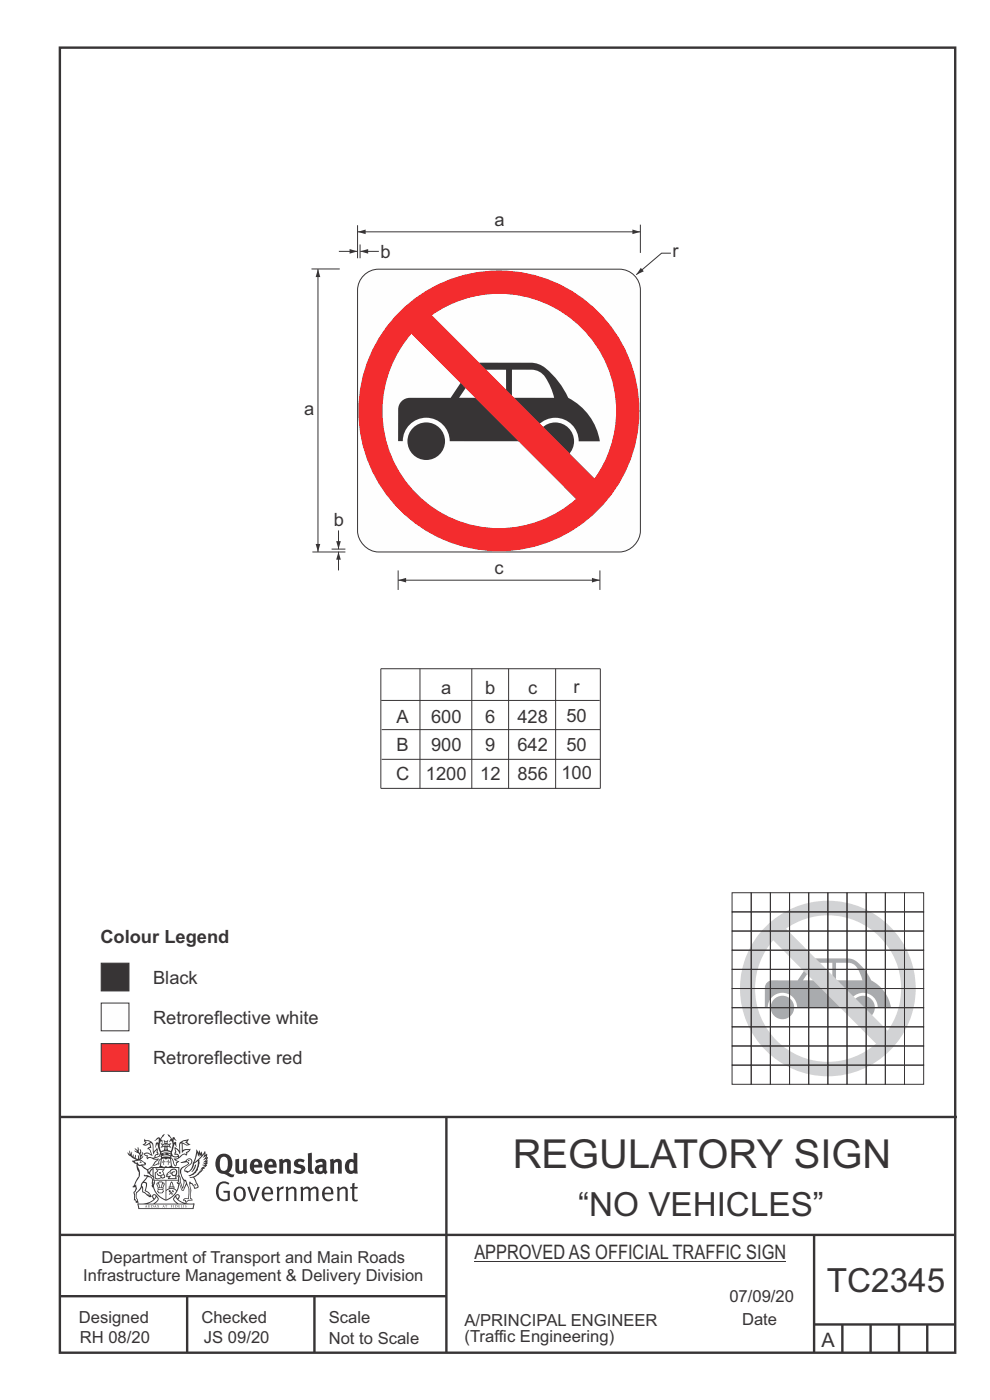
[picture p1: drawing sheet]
<svg xmlns="http://www.w3.org/2000/svg" width="210mm" height="297mm" viewBox="0 0 210 297" stroke-linecap="round" stroke-linejoin="round" font-family="sans-serif">
<g fill="none" stroke="#373435" stroke-width=".51">
<path d="M12.7 10.1h189.9v276.9h-189.9zM12.7 237h190.3M94.7 236.9v50.1M12.7 262h190M12.7 275h82M39.7 275v12M66.7 275v12M172.7 262v25M172.7 281h30M178.7 281v6M184.7 281v6M190.7 281v6"/>
<path d="M196.7 281v6"/>
</g>
<path d="M21.5 204.4h5.9v5.8h-5.9z" fill-rule="evenodd" fill="#373435" stroke="#373435" stroke-width=".21"/>
<path d="M21.5 212.8h5.9v5.9h-5.9z" fill-rule="evenodd" fill="#fefefe" stroke="#373435" stroke-width=".21"/>
<g fill="#373435">
<path d="M47 245.6a2.55 2.55 0 0 0 0 2.7l.3 .1a.81 .81 0 0 0 1-.9v-.6a1.04 1.04 0 0 0-1.1-1.4zM46.3 245.2a1.82 1.82 0 0 1 2.1-.2 1.82 1.82 0 0 1 .9 1.9 2.29 2.29 0 0 1-.8 1.9l.7 .4h.5l-.2 .5a2.87 2.87 0 0 1-2-.6 2.12 2.12 0 0 1-1.6-3.2z" fill-rule="evenodd"/>
<path d="M49.9 246l.8-.2v2a.46 .46 0 0 0 .3 .7 .46 .46 0 0 0 .6-.3v-2.2l.7-.2v2.4l.2 .6-.5 .3-.3-.3a1.02 1.02 0 0 1-1.2 .2 1.02 1.02 0 0 1-.6-1z" fill-rule="evenodd"/>
<path d="M54 246.6l-.1 .5h.9a.49 .49 0 0 0-.2-.6 .49 .49 0 0 0-.6 .1zM53.4 246.3a1.34 1.34 0 0 1 1.6-.3 1.34 1.34 0 0 1 .7 1.5v.2h-1.8a.77 .77 0 0 0 .5 .8 .77 .77 0 0 0 .9-.3l.3 .5a1.59 1.59 0 0 1-2 .1 1.59 1.59 0 0 1-.5-2z" fill-rule="evenodd"/>
<path d="M57.1 246.6l-.2 .5h1a.49 .49 0 0 0-.2-.6 .49 .49 0 0 0-.6 .1zM56.4 246.3a1.34 1.34 0 0 1 1.6-.3 1.34 1.34 0 0 1 .7 1.5v.2h-1.8a.77 .77 0 0 0 .5 .8 .77 .77 0 0 0 .9-.3l.4 .5a1.59 1.59 0 0 1-2.1 .1 1.59 1.59 0 0 1-.5-2z" fill-rule="evenodd"/>
<path d="M59.2 246l.7-.2 .1 .4a.95 .95 0 0 1 1-.3 .95 .95 0 0 1 .7 .8v2.3h-.8v-2.3a.46 .46 0 0 0-.8 .1v2.2h-.8z" fill-rule="evenodd"/>
<path d="M62.6 246.2a1.75 1.75 0 0 1 2-.1l-.2 .6-.6-.2a.43 .43 0 0 0-.6 .2l.4 .4a1.04 1.04 0 0 1 1.2 1.1 1.04 1.04 0 0 1-1.4 .9l-1.2-.4 .3-.6 1 .4 .4-.4a.88 .88 0 0 0-1-.5l-.4-.2-.1-.4z" fill-rule="evenodd"/>
<path d="M65.3 244.7l.8-.2 .1 3.8 .3 .2 .1 .5a.88 .88 0 0 1-1-.1 .88 .88 0 0 1-.3-.9z" fill-rule="evenodd"/>
<path d="M67.8 247.7a.43 .43 0 0 0-.1 .7 .43 .43 0 0 0 .7-.1v-.7zM66.8 246.3a1.7 1.7 0 0 1 2.4 .1v1.9l.3 .4-.4 .5-.5-.4a1.03 1.03 0 0 1-1.7-.1 1.03 1.03 0 0 1 .8-1.6h.7v-.4a.8 .8 0 0 0-1.2 .2z" fill-rule="evenodd"/>
<path d="M70 246l.7-.2 .1 .4a.95 .95 0 0 1 1-.3 .95 .95 0 0 1 .7 .8v2.3h-.8v-2.3a.46 .46 0 0 0-.8 .1v2.2h-.8z" fill-rule="evenodd"/>
<path d="M74.3 246.6a1.48 1.48 0 0 0 0 1.7l.5 .1 .2-.2v-1.5l-.3-.1zM75 244.5l.8 .2 .1 4.3h-.7l-.1-.2a1.26 1.26 0 0 1-1.4 .1 1.26 1.26 0 0 1-.5-1.4 1.29 1.29 0 0 1 .4-1.3 1.29 1.29 0 0 1 1.4-.1z" fill-rule="evenodd"/>
<path d="M46.4 251a1.72 1.72 0 0 1 2.3 .1l-.3 .3a1.24 1.24 0 0 0-1.4-.2 1.24 1.24 0 0 0-.6 1.3 1.49 1.49 0 0 0 1.2 2l.7-.2v-1.2h-.8l-.1-.5h1.4v2a1.93 1.93 0 0 1-2.3-.1 1.93 1.93 0 0 1-.7-2.2l.2-.7z" fill-rule="evenodd"/>
<path d="M50.4 252.3a1.65 1.65 0 0 0 .2 2.2 .99 .99 0 0 0 1-1.5 .78 .78 0 0 0-.4-.8 .78 .78 0 0 0-.8 .1zM50 252a1.33 1.33 0 0 1 1.6 0 1.33 1.33 0 0 1 .5 1.4 1.31 1.31 0 0 1-1.3 1.5 1.31 1.31 0 0 1-1.2-1.6v-.5z" fill-rule="evenodd"/>
<path d="M52.5 251.8l.5-.1 .8 2.6 .8-2.5h.5l-1.1 3h-.5z" fill-rule="evenodd"/>
<path d="M56.3 252.3l-.2 .7h1.3a.7 .7 0 0 0-.3-.8 .7 .7 0 0 0-.8 .1zM55.9 252.2a1.22 1.22 0 0 1 1.5-.3 1.22 1.22 0 0 1 .5 1.5h-1.8a.93 .93 0 0 0 .5 1 .93 .93 0 0 0 1.1-.2l.2 .3a1.43 1.43 0 0 1-1.8 .2 1.43 1.43 0 0 1-.6-1.8z" fill-rule="evenodd"/>
<path d="M58.7 251.9l.4-.2 .1 .5 .4-.3 .6-.1-.1 .5a.66 .66 0 0 0-.9 .6v1.9h-.4z" fill-rule="evenodd"/>
<path d="M60.6 251.9l.4-.1 .1 .4a.94 .94 0 0 1 1-.4 .94 .94 0 0 1 .8 .7v2.3h-.5l-.1-2.5a.81 .81 0 0 0-1.2 .3v2.2h-.4z" fill-rule="evenodd"/>
<path d="M63.7 251.9l.5-.1 .1 .4 .4-.3a.78 .78 0 0 1 1.2 .3 .9 .9 0 0 1 .9-.5 .9 .9 0 0 1 .8 .9v2.2h-.5l-.1-2.4a.67 .67 0 0 0-1.1 .2v2.2h-.5v-2.3l-.4-.3-.7 .4v2.2h-.5z" fill-rule="evenodd"/>
<path d="M69.1 252.3l-.2 .7h1.3a.7 .7 0 0 0-.3-.8 .7 .7 0 0 0-.8 .1zM68.7 252.2a1.22 1.22 0 0 1 1.5-.3 1.22 1.22 0 0 1 .5 1.5h-1.8a.93 .93 0 0 0 .4 1 .93 .93 0 0 0 1.2-.2l.2 .3a1.44 1.44 0 0 1-1.8 .2 1.44 1.44 0 0 1-.6-1.8z" fill-rule="evenodd"/>
<path d="M71.5 251.9l.4-.1 .1 .4a.94 .94 0 0 1 1-.4 .94 .94 0 0 1 .8 .7v2.3h-.5l-.1-2.5a.81 .81 0 0 0-1.2 .3v2.2h-.4z" fill-rule="evenodd"/>
<path d="M74.7 251.1l.5-.1v.8h.7l-.1 .4h-.6v2.2l.1 .1h.5l.1 .3a.75 .75 0 0 1-1.2-.6v-2h-.4v-.4h.4z" fill-rule="evenodd"/>
<path d="M30.8 242l1.1 .3-.9 .6h-.4l.6-.6zM31.8 242.6l.2-.1a2.44 2.44 0 0 1 .5 2l.1 .5 .6-1-.1 .5 .3 .3a.57 .57 0 0 0-.6 .8l-1-.1-.5 .1 .2-.5-.8-.2 .7-.2 .9 .5 .1-.1-.6-1.3-.2-.1 .5-.1zM30.7 241.6l-.1 .5 .2 .3-.6 .4a1.04 1.04 0 0 0 1.4-.1l.2 .7-.3 .1-.2 .3a.94 .94 0 0 1 .8 1.1l-.2-.1a1.16 1.16 0 0 0-1.5-.1l.3 .4 .4 .2 .1 .5 .2 .2 .1-.2a.94 .94 0 0 1 1.1 .2h.8l-1.2 1.3a1.13 1.13 0 0 0 1.2-.3h.4v-.5l.4-.7a.83 .83 0 0 0-.6 1.1l-.3-.1-.7 .3 1.1-1.3-.5 .1-.5-.1 1.3-.5-.1-.1-.9 .3v-.3l.2-.2 .3 .1 .1-.3-.2-.4 .1-.6-.2-.3-.7 .9v-.7a1.42 1.42 0 0 0-1.6-1.8z" fill-rule="evenodd"/>
<path d="M38.5 242.4l.5-.3 .7-.1-.6 .4 .8 .4h-.3zM38.3 242.6h.2l.1 2a1.69 1.69 0 0 1 1.6-.7l-.8 .5 .1 .5a1.1 1.1 0 0 0-1.5 .6l-.1-.4-.2-.3h-.5l.3-.4-.3-.7a1.42 1.42 0 0 1 .9 1.1l.2-.1zM37.1 243.3l.1 1-.2 .3 .1 .5 .5-.1 .2 .2a.96 .96 0 0 1-1.2-.1l-.1 .1a1.06 1.06 0 0 0 1.3 .2v.1a.72 .72 0 0 1-.9 .3l.2 .4 .6 .3-.4 .1-.1 .7-.2-.4-.4-1.1-.4-.4 .4 .9a1.54 1.54 0 0 0 .7 1.2l.2-.3a.58 .58 0 0 1 .4-.7l.2-.2h-.3l-.5-.3 .9-.5a.93 .93 0 0 1 1.2-.5v.2l.2-.1 .1-.5a.99 .99 0 0 0 .7-.9l-1.3 .1-.3 .3-.1-1.5 .9 .4 .9-.3h-.4l-.5-.4 .4-.7-.6 .2a1.46 1.46 0 0 0-1.4 2.1l.1 .4-.3-.4z" fill-rule="evenodd"/>
<path d="M35.6 246.1h.2l-.1 .4 .4 .1h-.4v.5l-.1-.5-.3-.1h.3z" fill-rule="evenodd"/>
<path d="M34.6 246.1h.2v.4h.3l-.3 .1-.1 .5v-.5h-.4l.4-.1z" fill-rule="evenodd"/>
<path d="M34.3 245.9a.57 .57 0 0 1 .9 .2 .57 .57 0 0 1 .9-.2l.2 1.4-.2 .1a.57 .57 0 0 1-.9-.1 .69 .69 0 0 1-1.1 0zM34.2 245.2l-.3 2.1-.1 .4h2.9l-.2-.4-.3-2.1h-.2v.3l-.8-.1-.8 .1v-.3z" fill-rule="evenodd"/>
<path d="M34.2 249.5a.3 .3 0 0 0 .6 0 .3 .3 0 0 0-.6 0zM33.3 248.1l.3 .3-.3 .3a.79 .79 0 0 0 0 1.3l.8-.2-.1-.3a.55 .55 0 0 1-.7-.6h.1l.2 .3 .3 .1 .8-.1-.4-.8 .4-.3-.7 .1zM33 247.8l1.1 .3 .9-.3-.4 .7 .4 1.1a.56 .56 0 0 1-.8 .3l-.2 .1a.73 .73 0 0 1-.9 .1 .73 .73 0 0 1-.3-.9v-.4l.6-.4z" fill-rule="evenodd"/>
<path d="M35.6 249l.7-.5a.58 .58 0 0 1 1-.1 .58 .58 0 0 1-.4 .9l-.3-.3a.43 .43 0 0 1 .6-.3v-.1a.57 .57 0 0 0-.8 .2l-.2-.1-.3 .2 .5 .1a.55 .55 0 0 0 .8 .5v.5h-1.3l.4-.4-.2-.2-.6 .2 .2-.3-.2-.1zM35.4 248.9l-.1 .2a.39 .39 0 0 0 .2 .7l.3-.1-.2 .5h1.9l-.1-.8a.86 .86 0 0 0-.1-1.3 .86 .86 0 0 0-1.3 .4z" fill-rule="evenodd"/>
<path d="M36 251.9h.8v.2h-.8zM36.4 250.9l.2 .8h-.4zM36.4 250.6l-.3 .5-.1 .6h-.2v.5l-.7 .3 .2 .2a1.48 1.48 0 0 1 2.1 .1l.2-.1-.6-.5v-.5h-.2l-.1-.6z" fill-rule="evenodd"/>
<path d="M35.8 252.5l.4 .1 .1 .4 .3-.3-.2-.2a.38 .38 0 0 1 .5 .5l-.2-.2-.3 .3 .4 .2-.4 .2-.1-.3-.4 .3-.1-.1 .4-.4-.1-.1-.2 .1z" fill-rule="evenodd"/>
<path d="M34.5 251.1h.2v.2l-.2 .7-.2-.1zM33.6 252.4h.9v.2a.55 .55 0 0 1-.8 .4v-.2h-.2zM33.4 251.1h.2l.2 .8-.2 .1zM33.6 252.1h.8l.1 .1-.8 .1zM33.8 250.9h.5l-.2 1h-.1zM33.3 250.9l-.1 .3 .3 1.2a.48 .48 0 0 0-.1 .5 .48 .48 0 0 0 .5 .3l.5-.1a.49 .49 0 0 0 .2-.7l.3-1.2-.1-.3a1.42 1.42 0 0 0-1.5 0z" fill-rule="evenodd"/>
<path d="M33.7 248.7h.4l.1 .3h-.3z" fill-rule="evenodd"/>
<path d="M41.3 247.2l.3-.2-.2 .9-.6 .7h-.2l.5-.7z" fill-rule="evenodd"/>
<path d="M39.7 246.1l.3-.2 .5 .2a.88 .88 0 0 1-.6 1.1 1.22 1.22 0 0 0-.8 1.4l.5 .1a.72 .72 0 0 0 .9-.4l.5-.8 .2-.6 .8-.6v.3a2.85 2.85 0 0 1-2 2.8l.1 .1a2.13 2.13 0 0 0 1.9-1.4v-.3a2.01 2.01 0 0 0 .3-1.8l1.1-1.3-.4 1 .7-.5-.7 1 .8-.4-.8 .9 .7-.2-.9 .5 .8-.1-.8 .5h.8l-.9 .2 .3 .2h-.4l.2 .4h-.3l.1 .2h-.4l.2 .3h-.2a2.16 2.16 0 0 1-2 1l.1 .2h.4a.76 .76 0 0 1 .7 .7l.5 1.2-.6 .2a1.45 1.45 0 0 0-1.1-1.3l.2 1.8-.1 1.9 .4 .2a1.07 1.07 0 0 0-1.2 .4v-.3l-.5-.1a.87 .87 0 0 1 1.1-.1v-.8a4.4 4.4 0 0 0-.6-3.1v-.3h-.3a2.16 2.16 0 0 1-.7-2.2l.3-.3 1.2-.8a.55 .55 0 0 0-.4-.7zM37.8 249.5a.76 .76 0 0 1 .3 1.1l.6 1.6 .4-1.6h.2a.61 .61 0 0 1-.1 .9l-.3 .9h-.2l-.7-1.6-.3 .2a1.18 1.18 0 0 0 .1-1.5zM41.8 244.6l.2 .8 .3-.5v.6l.4-.5a1.9 1.9 0 0 1-1.1 1.4l-.4 .2zM38.3 246.7l1.3-.1 .2 .1v.3l-.5 .3a1.26 1.26 0 0 0-.9 1.9l.2 .7a1.84 1.84 0 0 1 .1 2l-.4-1.3a.96 .96 0 0 0-.4-1.2l-.4 .2a.78 .78 0 0 1 0 1.3l.1 .2h.4l.4 1.1a.38 .38 0 0 0 .2 .4 .38 .38 0 0 0 .4-.1l.6-1.2a2.94 2.94 0 0 1 .4 2.5l-.1 .5h-.8l-.3 .3v.2l.4-.1 .1 .4 .2 .1a1.02 1.02 0 0 1 1.3-.4v-.4l-.3-.2 .1-1.7-.3-1.4 .1 .1a1.14 1.14 0 0 1 .8 .9 .63 .63 0 0 0 .8-.2 .63 .63 0 0 0-.1-.8l-.7-1.3 .9-.6 .2-.3 .3-.1-.1-.2h.4l-.1-.3h.3l-.1-.3 .5-.1-.2-.2 .6-.4v-.2l-.2 .1 .4-.6-.3 .1 .3-.5-.4 .1 .4-.5v-.4l-.3 .2 .2-.6-.1-.2-.4 .2v-.8l-.6 .9-.2-.8-.2 .5-.3-.8-.1 .6-.5-.8-.1 1.4-.6 1.9a1.81 1.81 0 0 1-1 1.4l-.6-.2a1.75 1.75 0 0 1 1.1-1.2 .75 .75 0 0 0 .1-1.3 .75 .75 0 0 0-1.1 .5z" fill-rule="evenodd"/>
<path d="M41.2 251.3l.3-.1 .2 .3h-.4z" fill-rule="evenodd"/>
<path d="M29.4 255.5h11.6l-.1 .8h-11.4zM31.4 255.4l.4-.2a2.48 2.48 0 0 0 1.4-1.3l.3 .6-.5 .6-.5 .3zM32.5 253.7l.3-.1 .2 .1-.3 .6zM37.2 253.9a2.65 2.65 0 0 0 1.8 1.5h-1.1l-.5-.3-.5-.6zM37.4 253.7l.2-.1 .3 .1-.3 .6zM29.2 255.3l.1 1.2h11.8l.2-1.1-.2-.1a4.1 4.1 0 0 1-3.3-.8l.3-.4-.1-.6a1.06 1.06 0 0 0-1.3 .9l.2 .4 .6 .6h-4.7l.3-.2a.84 .84 0 0 0 .6-.7 .84 .84 0 0 0-.5-.8l-.3-.3-.5 .1-.1 .6 .3 .4a4.2 4.2 0 0 1-3.4 .8z" fill-rule="evenodd"/>
<path d="M31 255.8l.1 .2h-.2zM31 255.7l-.3 .5 .4-.1 .2 .1z" fill-rule="evenodd"/>
<path d="M31.4 255.7h.2v.4a.25 .25 0 0 0 .2-.1 .25 .25 0 0 0-.1-.3h.1a.29 .29 0 0 1 0 .4 .29 .29 0 0 1-.4 0 .29 .29 0 0 1 0-.4z" fill-rule="evenodd"/>
<path d="M32.2 255.7a.22 .22 0 0 1 .3 .2 .22 .22 0 0 1-.3 .2zM32 255.7l.1 .5a.33 .33 0 0 0 .4 0 .33 .33 0 0 0 0-.5 .33 .33 0 0 0-.5 0z" fill-rule="evenodd"/>
<path d="M32.9 255.8l.1 .2h-.2zM32.9 255.7l-.2 .5 .3-.1 .2 .1z" fill-rule="evenodd"/>
<path d="M33.3 255.7h.2l.1 .2 .2-.2-.2 .2 .2 .3-.3-.2v.2h-.2l.2-.3z" fill-rule="evenodd"/>
<path d="M34.7 255.8l.1 .2h-.2zM34.7 255.7l-.3 .5 .4-.1 .2 .1z" fill-rule="evenodd"/>
<path d="M35 255.7h.5h-.2v.5h-.2l.1-.5z" fill-rule="evenodd"/>
<path d="M36.2 255.7h.3h-.1v.2h.1h-.1v.3h-.2z" fill-rule="evenodd"/>
<path d="M36.7 255.7h.2v.5h-.2z" fill-rule="evenodd"/>
<path d="M37.3 255.7a.22 .22 0 0 1 .3 .2 .22 .22 0 0 1-.3 .2zM37.1 255.7v.5a.33 .33 0 0 0 .5 0 .33 .33 0 0 0 0-.5 .33 .33 0 0 0-.5 0z" fill-rule="evenodd"/>
<path d="M37.8 255.7h.4h-.2v.2h.1h-.1v.2l.2 .1h-.4z" fill-rule="evenodd"/>
<path d="M38.4 255.7h.2l-.1 .4 .2 .1h-.3z" fill-rule="evenodd"/>
<path d="M38.9 255.7h.2v.5h-.2z" fill-rule="evenodd"/>
<path d="M39.3 255.7h.2l-.1 .1 .2 .3-.2 .1h-.1v-.1h.2z" fill-rule="evenodd"/>
<path d="M34.2 244.5a1.51 1.51 0 0 1 2.1 .2 2.67 2.67 0 0 0-2.1 0zM35.7 244.7l.5 .2v.2l-.4-.1zM34.6 244.8l.5-.1 .1 .2-.4 .1zM34.1 245l.2 .1-.3 .1zM35 244l.2-.2 .3 .2zM34.9 242.8h.2v.4h-.2zM35 242.2l.2 .2 .2-.2-.1 .4h-.2zM35.1 243.4h.2l.1 .4-.2-.2-.2 .2zM35.3 242.8h.2v.4h-.2zM34.4 242.8l.3 .1 .1 .2-.4 .2 .2-.3zM35.7 242.9l.3-.1-.2 .2 .2 .3-.4-.2zM32.7 242l1-.5-.1 1-.2-.1-.3 .1-.3 1.1 .5-1 .3 .9a1.84 1.84 0 0 1 .2 1.7l.4 .2a2.48 2.48 0 0 1 2.2 0l.2-.3-.2-.6 .7-1.8 .4 .7-.2-1.1-.2-.1-.2 .3v-.9l.6 .4-.6-.7-.3 .1-.1 .4-.5-.9-.5-.3 .2 .4 .6 .6-.5 .8 .5-.4a2.06 2.06 0 0 1-.1 2.2l-.5-.2-.2-.6 .2-.1 .7 .2-.4-.5 .4-.5-.7 .2-.2-.1 .2-.8-.5 .4-.5-.4 .2 .8-.2 .1-.7-.2 .4 .5-.4 .5 .8-.2 .1 .1-.2 .6-.5 .3a2.02 2.02 0 0 1 0-2.3l.3 .5-.1-.6-.3-.1 .8-1.2-.4 .3-.5 .7-.2-.3a.8 .8 0 0 0-.8 .5z" fill-rule="evenodd"/>
<path d="M29.2 247.2l.3 .2a.61 .61 0 0 1 .8 .3l.3 .2a.8 .8 0 0 1 .6 1l.4 .1 .6 .6a1 1 0 0 1 .4 1l-.1 .7v-.5h-.1a.96 .96 0 0 0-.8-1.3l-.2-.2h-.7l-.1-.1-.1 .1 .1 .3h.6l-1.2 1.4-.2 .9-.4 .6a1.33 1.33 0 0 0-.5 1.8l.2 .5a1.26 1.26 0 0 1-.5-1.4l-.1-.4a1.56 1.56 0 0 0 .4-1.7l-.3 .2 .2-.5a3.2 3.2 0 0 0 .7-3zM30.4 251h.4a2.06 2.06 0 0 1-.1 1.7l.7 .4 .4 .5-.6-.2-.8-.6-.1-.9a.51 .51 0 0 1 .1-.9zM28.6 246.4a1.52 1.52 0 0 1 2.1 .6l-1.1 .1-.2-.1-.1-.4-.5 .1zM27.5 244.1v.9l-.3-.5-.1 .1a3.1 3.1 0 0 0 1.9 1.5l-1 .1 .5 .6 .5 .1 .1 1.1a1.84 1.84 0 0 1-.3 2.5l-.4 .9-.3 .4 .2 .1 .4-.1 .1 .4-.2 .5-.3 .2 .1 1.8 .2-.1 .3 .6h.1l.5-.1-.2-.4a1.3 1.3 0 0 1-.1-1.7l.9-1.1 .2 1.1 .5 .2 .5 .6 .1-.2 .2 .4 .5-.1a1.85 1.85 0 0 0-1.2-1.3l.1-.3a1.39 1.39 0 0 0 0-1.5h-.5l.5-.6a.66 .66 0 0 1 .9-.4 .66 .66 0 0 1 .3 .9l-.1 .4h.2v.1l-.1 .3 .2 .5 .1-.3a2.24 2.24 0 0 0 .1-2.2 .73 .73 0 0 1-.7-.6 .73 .73 0 0 1 .6-.8v-.2a.94 .94 0 0 0-.9 .8 .48 .48 0 0 1-.1-.5 .48 .48 0 0 1 .5-.3l.5-.3a.51 .51 0 0 0-.8 .2l-.4 .3-1.1-.8 .6-.1 .2-.5-1.2-.6 .5-.5v-.4l-.4 .5v-.2a.69 .69 0 0 0 .2-1.1v.5l-.2 .2v-1l-.3-.3 .1 .6-.1 .2-.4-1.2v.6l-.6-.3 .5 .6-.6-.2 .3 .3a1 1 0 0 1 .7 1.5l-.2-.8v.8l-.5-.2v-.7l-.2 .6-.2-.1-.1-.6-.2 .4-.2-.2 .1-.7-.2 .5z" fill-rule="evenodd"/>
<path d="M29.6 246.6l.2-.2 .3 .3z" fill-rule="evenodd"/>
<path d="M32.4 247.6h5.6v2.1l-.2-.2v-1.7h-5.2v2.5h5.2v-.7l.1 .2-.1 1.1v-.4h-2.5v4a4.1 4.1 0 0 0 2.6-3.6l.1-.1a4 4 0 0 1-2.8 3.9 4.2 4.2 0 0 1-2.8-4.7l.1 1.3 .1-.1a3.8 3.8 0 0 0 2.5 3.3v-4h-2.5l-.2-.8z" fill-rule="evenodd"/>
<circle cx="40" cy="246.2" r=".17"/>
</g>
<path d="M76.4 51.9v2.9M76.4 53.3h4M80.9 148.6h46.3M81 154.8h46.3M89.1 141.9v25.4M100.1 141.9v25.4M107.9 141.9v25.4M117.9 141.9v25.4M81 161.1h46.3M127.3 167.3h-46.5v-25.4h46.5v25.4M100.6 267.7h66.2" fill="none" stroke="#373435" stroke-width=".21"/>
<path d="M76.4 53.3l1.7-.5v1z" fill="#373435"/>
<path d="M71.9 53.3h3.9" fill="none" stroke="#373435" stroke-width=".21"/>
<path d="M74.2 52.8l1.6 .5-1.6 .5z" fill="#373435"/>
<path d="M77.4 58.2a4.4 4.4 0 0 1 2.9-1.1h51.1a4.5 4.5 0 0 1 4.4 4.5v51a4.7 4.7 0 0 1-4.4 4.5h-51.1a4.7 4.7 0 0 1-4.5-4.5v-51a4.5 4.5 0 0 1 1.6-3.4z" fill-rule="evenodd" fill="#fefefe" stroke="#373435" stroke-width=".21"/>
<path d="M66.1 57.1h6M67.5 57.1v60M75.8 47.8v7M135.8 47.7v6M66.3 117.1h7M70.3 116.5h3" fill="none" stroke="#373435" stroke-width=".21"/>
<g fill="#373435">
<path d="M67 115.4h.9l-.4 1.7z"/>
<path d="M67.5 57.1l.4 1.7h-.9z"/>
</g>
<path d="M75.9 49.2h59.9" fill="none" stroke="#373435" stroke-width=".21"/>
<g fill="#373435">
<path d="M75.9 49.2l1.7-.5v1z"/>
<path d="M134.2 48.7l1.6 .5-1.6 .5z"/>
</g>
<path d="M142.3 53.7h-2l-5.3 4.6" fill="none" stroke="#373435" stroke-width=".21"/>
<path d="M135.9 56.8l.7 .8-1.6 .7z" fill="#373435"/>
<path d="M71.8 112.5v4" fill="none" stroke="#373435" stroke-width=".21"/>
<path d="M71.3 114.8h1l-.5 1.7z" fill="#373435"/>
<path d="M71.8 117.1v3.9" fill="none" stroke="#373435" stroke-width=".21"/>
<path d="M71.8 117.1l.5 1.6h-1z" fill="#373435"/>
<path d="M108.6 78.4h4.2a3.9 3.9 0 0 1 3.5 2.8l1.3 3.2h-9zM101.3 78.7l.6-.3h5.4l.1 6h-10zM85 85.3l-.5 1v.6l-.1 6.7h1a5 5 0 0 1 5-5 5 5 0 0 1 5 5h17.4a5 5 0 0 1 5-5 5 5 0 0 1 5 5h4.4a12.6 12.6 0 0 0-6.7-9.2 16.5 16.5 0 0 0-5.8-6.9l-1-.4-1.2-.1-10.6-.1a2.5 2.5 0 0 0-2.1 1.1l-4.2 6.4h-8.6a2.49 2.49 0 0 0-2 .9zM113.8 93.6a4 4 0 0 0 8 0 4 4 0 0 0-8 0zM86.4 93.6a4 4 0 0 0 8 0 4 4 0 0 0-8 0z" fill="#373435"/>
<path d="M76 87.2a29.8 29.8 0 0 0 59.6 0 29.8 29.8 0 0 0-59.6 0zM87.3 70.8a24.8 24.8 0 0 0 1 33.9 24.8 24.8 0 0 0 33.9 1.2zM91.6 66.9a24.8 24.8 0 0 1 31.8 2.8 24.8 24.8 0 0 1 2.7 31.8z" fill-rule="evenodd" fill="#f32c2e"/>
<path d="M84.5 123.1h42.8M127.3 121v4.2" fill="none" stroke="#373435" stroke-width=".21"/>
<g fill="#373435">
<path d="M84.5 123.1l1.6-.5v1z"/>
<path d="M125.6 122.6l1.7 .5-1.7 .5z"/>
</g>
<path d="M84.5 121v4.2" fill="none" stroke="#373435" stroke-width=".21"/>
<path d="M21.5 221.4h5.9v5.9h-5.9z" fill-rule="evenodd" fill="#ed3237" stroke="#373435" stroke-width=".21"/>
<path d="M177.3 204.3h2.6a2.87 2.87 0 0 1 2.6 2.3l.4 1.4h-5.6zM172.8 204.4l.4-.1h3.4v3.7h-6.3zM162.5 208.6l-.2 1-.1 4.1h.7a3.1 3.1 0 0 1 3.1-3.1 3.1 3.1 0 0 1 3.1 3.2h10.9a3.1 3.1 0 0 1 3.1-3.2 3.1 3.1 0 0 1 3.1 3.2h2.8a7.9 7.9 0 0 0-4.2-5.8 8.9 8.9 0 0 0-4.1-4.5l-7.5-.2a1.56 1.56 0 0 0-1.3 .7l-2.7 4h-5.4l-.5 .1zM180.6 213.8a2.5 2.5 0 0 0 5 0 2.5 2.5 0 0 0-5 0zM163.5 213.8a2.5 2.5 0 0 0 5 0 2.5 2.5 0 0 0-5 0z" fill="#a9abae"/>
<path d="M157 209.7a18.6 18.6 0 0 0 37.2 0 18.6 18.6 0 0 0-37.2 0zM164 199.5a15.5 15.5 0 0 0 .7 21.2 15.5 15.5 0 0 0 21.1 .7zM166.7 197a15.5 15.5 0 0 1 19.9 1.8 15.5 15.5 0 0 1 1.7 19.9z" fill-rule="evenodd" fill="#d2d3d5"/>
<g fill="none" stroke="#373435" stroke-width=".21">
<path d="M155.3 189.4h4.1v4.1h-4.1zM155.3 193.5h4.1v4h-4.1zM155.3 197.5h4.1v4.1h-4.1zM159.4 189.4h4v4.1h-4zM159.4 193.5h4v4h-4zM159.4 197.5h4v4.1h-4zM163.4 189.4h4.1v4.1h-4.1zM163.4 193.5h4.1v4h-4.1zM163.4 197.5h4.1v4.1h-4.1zM167.5 189.4h4v4.1h-4zM167.5 193.5h4v4h-4zM167.5 197.5h4v4.1h-4z"/>
<path d="M171.5 189.4h4.1v4.1h-4.1zM171.5 193.5h4.1v4h-4.1zM171.5 197.5h4.1v4.1h-4.1zM175.6 189.4h4.1v4.1h-4.1zM175.6 193.5h4.1v4h-4.1zM175.6 197.5h4.1v4.1h-4.1zM179.7 189.4h4v4.1h-4zM179.7 193.5h4v4h-4zM179.7 197.5h4v4.1h-4zM183.7 189.4h4.1v4.1h-4.1zM183.7 193.5h4.1v4h-4.1zM183.7 197.5h4.1v4.1h-4.1z"/>
<path d="M187.8 189.4h4.1v4.1h-4.1zM187.8 193.5h4.1v4h-4.1zM187.8 197.5h4.1v4.1h-4.1zM191.9 189.4h4v4.1h-4zM191.9 193.5h4v4h-4zM191.9 197.5h4v4.1h-4zM155.3 201.6h4.1v4.1h-4.1zM155.3 205.7h4.1v4h-4.1zM155.3 209.7h4.1v4.1h-4.1zM155.3 213.8h4.1v4.1h-4.1zM155.3 217.9h4.1v4h-4.1zM159.4 201.6h4v4.1h-4z"/>
<path d="M159.4 205.7h4v4h-4zM159.4 209.7h4v4.1h-4zM159.4 213.8h4v4.1h-4zM159.4 217.9h4v4h-4zM163.4 201.6h4.1v4.1h-4.1zM163.4 205.7h4.1v4h-4.1zM163.4 209.7h4.1v4.1h-4.1zM163.4 213.8h4.1v4.1h-4.1zM163.4 217.9h4.1v4h-4.1zM167.5 201.6h4v4.1h-4zM167.5 205.7h4v4h-4zM167.5 209.7h4v4.1h-4z"/>
<path d="M167.5 213.8h4v4.1h-4zM167.5 217.9h4v4h-4zM171.5 201.6h4.1v4.1h-4.1zM171.5 205.7h4.1v4h-4.1zM171.5 209.7h4.1v4.1h-4.1zM171.5 213.8h4.1v4.1h-4.1zM171.5 217.9h4.1v4h-4.1zM175.6 201.6h4.1v4.1h-4.1zM175.6 205.7h4.1v4h-4.1zM175.6 209.7h4.1v4.1h-4.1zM175.6 213.8h4.1v4.1h-4.1zM175.6 217.9h4.1v4h-4.1z"/>
<path d="M179.7 201.6h4v4.1h-4zM179.7 205.7h4v4h-4zM179.7 209.7h4v4.1h-4zM179.7 213.8h4v4.1h-4zM179.7 217.9h4v4h-4zM183.7 201.6h4.1v4.1h-4.1zM183.7 205.7h4.1v4h-4.1zM183.7 209.7h4.1v4.1h-4.1zM183.7 213.8h4.1v4.1h-4.1zM183.7 217.9h4.1v4h-4.1zM187.8 201.6h4.1v4.1h-4.1zM187.8 205.7h4.1v4h-4.1z"/>
<path d="M187.8 209.7h4.1v4.1h-4.1zM187.8 213.8h4.1v4.1h-4.1zM187.8 217.9h4.1v4h-4.1zM191.9 201.6h4v4.1h-4zM191.9 205.7h4v4h-4zM191.9 209.7h4v4.1h-4zM191.9 213.8h4v4.1h-4zM191.9 217.9h4v4h-4zM155.3 221.9h4.1v4.1h-4.1zM155.3 226h4.1v4h-4.1zM159.4 221.9h4v4.1h-4zM159.4 226h4v4h-4z"/>
<path d="M163.4 221.9h4.1v4.1h-4.1zM163.4 226h4.1v4h-4.1zM167.5 221.9h4v4.1h-4zM167.5 226h4v4h-4zM171.5 221.9h4.1v4.1h-4.1zM171.5 226h4.1v4h-4.1zM175.6 221.9h4.1v4.1h-4.1zM175.6 226h4.1v4h-4.1zM179.7 221.9h4v4.1h-4zM179.7 226h4v4h-4zM183.7 221.9h4.1v4.1h-4.1zM183.7 226h4.1v4h-4.1z"/>
<path d="M187.8 221.9h4.1v4.1h-4.1zM187.8 226h4.1v4h-4.1zM191.9 221.9h4v4.1h-4zM191.9 226h4v4h-4z"/>
</g>
<text font-size="8.5" fill="#373435" x="108.8" y="247.8">REGULATORY SIGN</text>
<g font-size="7.1" fill="#373435">
<text x="122.6" y="258">“NO VEHICLES”</text>
<text x="175.4" y="274.1">TC2345</text>
</g>
<g font-size="4.2" fill="#373435">
<text x="100.6" y="267.2">APPROVED AS OFFICIAL TRAFFIC SIGN</text>
<text x="174.3" y="285.8">A</text>
</g>
<g font-size="3.9" fill="#373435">
<text x="104.9" y="48">a</text>
<text x="80.7" y="54.8">b</text>
<text x="142.7" y="54.6">r</text>
<text x="64.5" y="88">a</text>
<text x="70.8" y="111.5">b</text>
<text x="104.9" y="121.9">c</text>
<text x="93.6" y="147.3">a</text>
<text x="102.9" y="147.3">b</text>
<text x="112" y="147.3">c</text>
<text x="121.7" y="147.1">r</text>
<text x="84.1" y="153.3">A</text>
<text x="91.4" y="153.4">600</text>
<text x="102.9" y="153.4">6</text>
<text x="109.8" y="153.4">428</text>
<text x="120.2" y="153.2">50</text>
<text x="84.1" y="159.4">B</text>
<text x="91.4" y="159.4">900</text>
<text x="102.9" y="159.4">9</text>
<text x="109.8" y="159.4">642</text>
<text x="120.2" y="159.2">50</text>
<text x="84" y="165.5">C</text>
<text x="90.4" y="165.5">1200</text>
<text x="101.9" y="165.5">12</text>
<text x="109.8" y="165.5">856</text>
<text x="119.1" y="165.3">100</text>
<text x="21.3" y="200.1">Colour Legend</text>
<text x="32.5" y="208.7">Black</text>
<text x="32.5" y="217.2">Retroreflective white</text>
<text x="32.5" y="225.8">Retroreflective red</text>
</g>
<g font-size="3.5" fill="#373435">
<text x="21.6" y="267.9">Department of Transport and Main Roads</text>
<text x="17.7" y="271.8">Infrastructure Management &amp; Delivery Division</text>
<text x="16.7" y="280.6">Designed</text>
<text x="42.7" y="280.6">Checked</text>
<text x="69.7" y="280.6">Scale</text>
<text x="98.5" y="281.4">A/PRINCIPAL ENGINEER</text>
<text x="154.7" y="276.2">07/09/20</text>
<text x="157.4" y="281.2">Date</text>
<text x="16.9" y="284.8">RH 08/20</text>
<text x="43.2" y="284.8">JS 09/20</text>
<text x="69.7" y="285.2">Not to Scale</text>
<text x="98.5" y="284.8">(Traffic Engineering)</text>
</g>
</svg>
